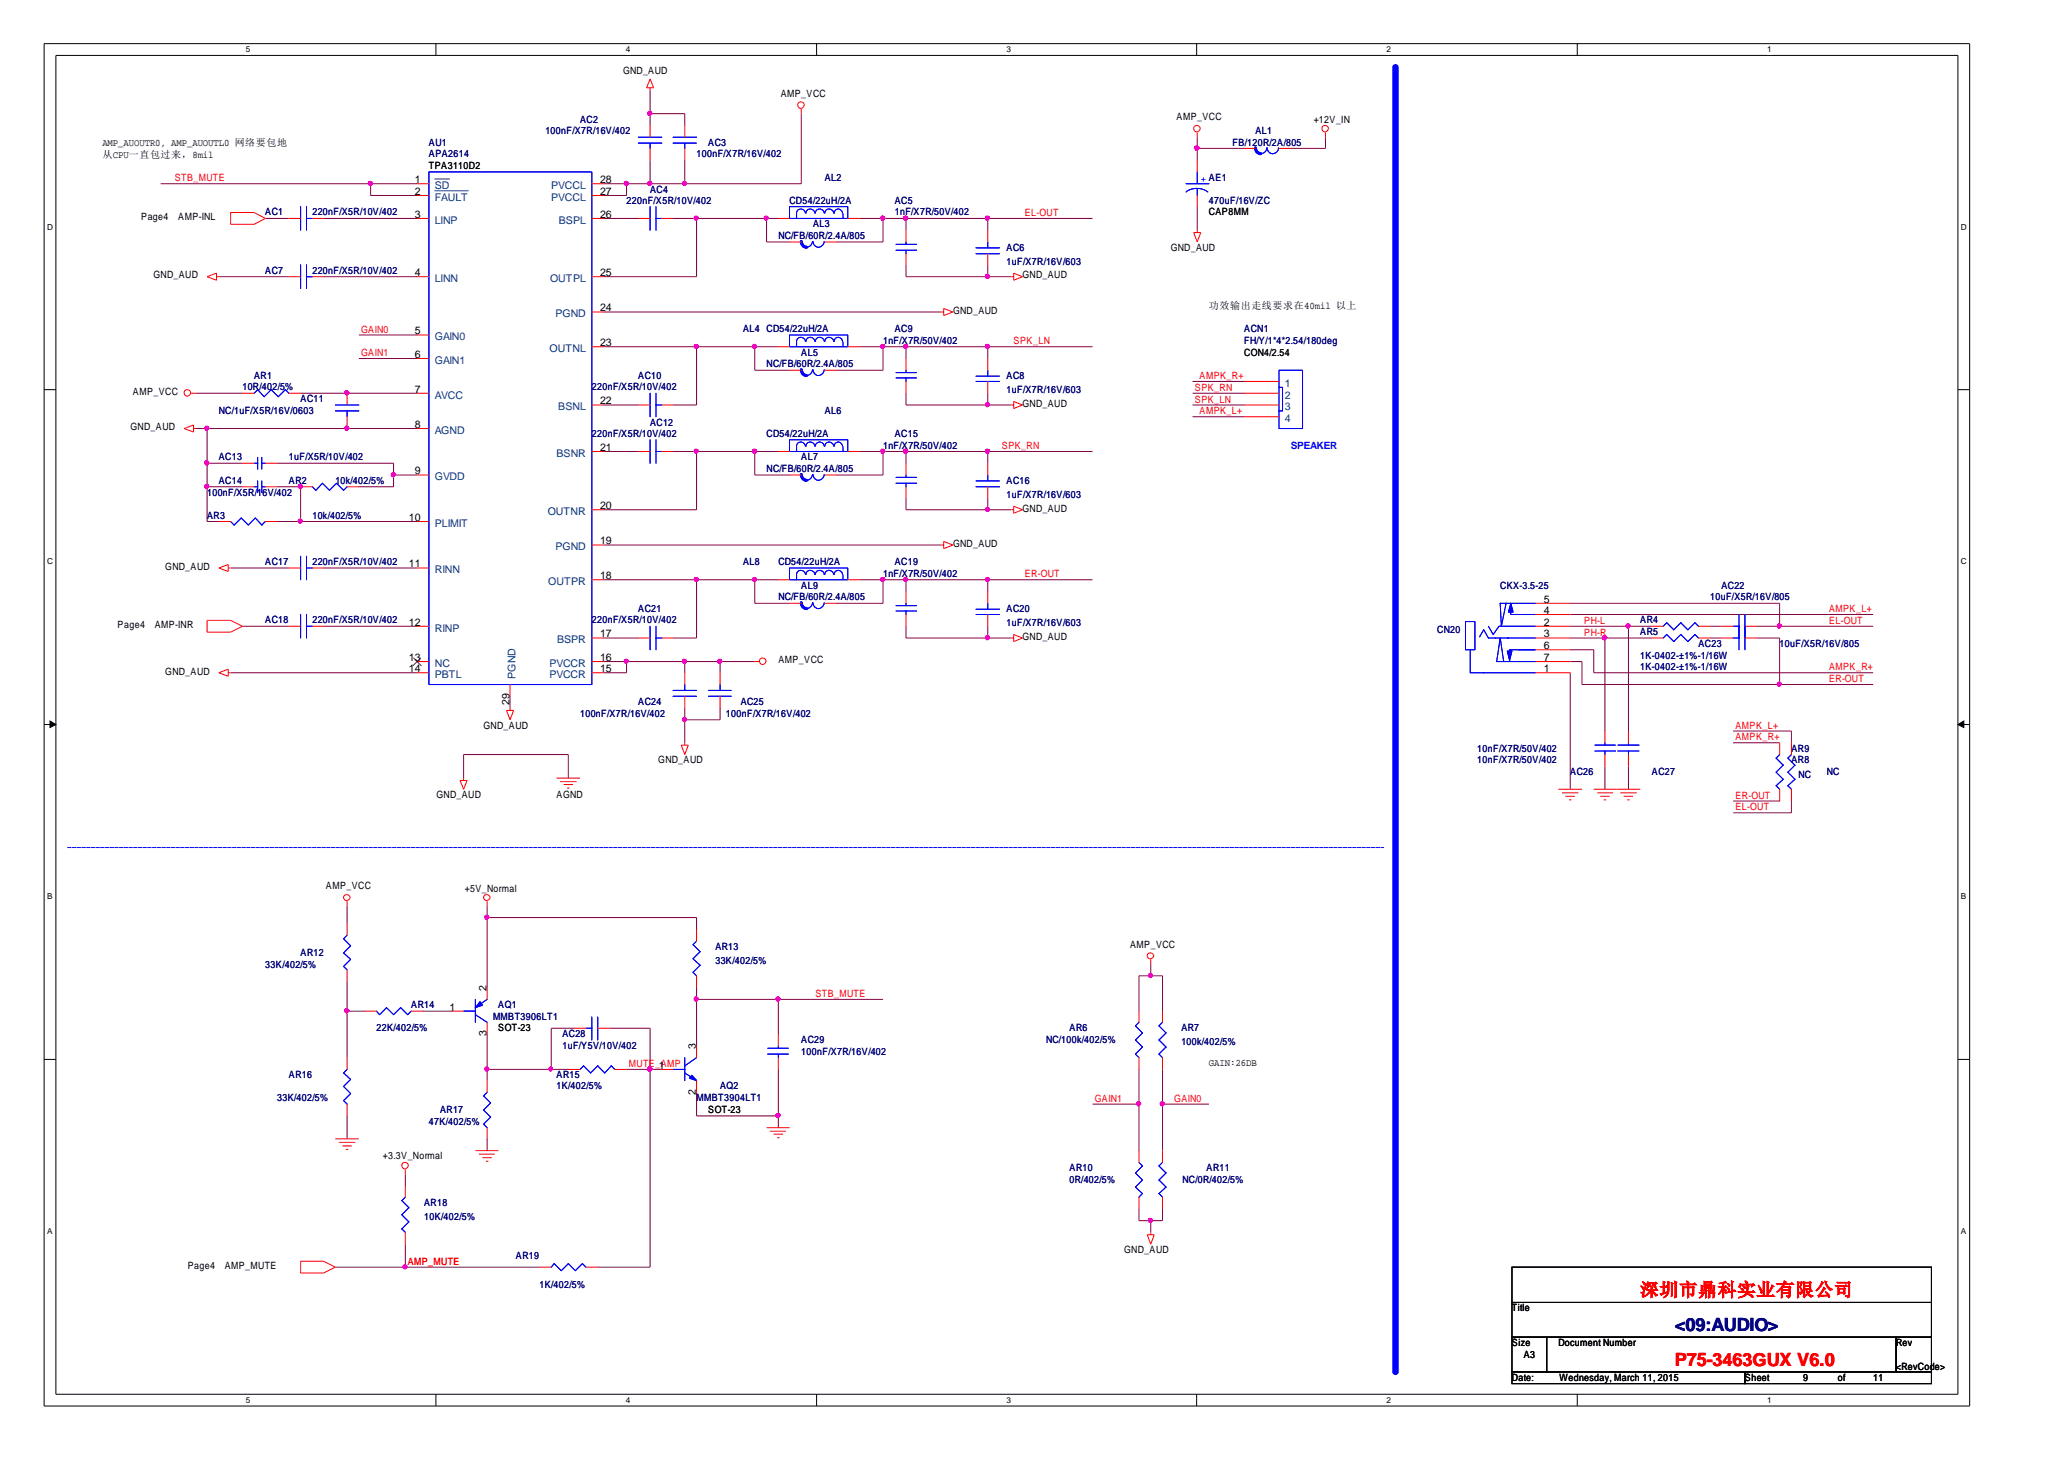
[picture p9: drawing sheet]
<svg xmlns="http://www.w3.org/2000/svg" width="297mm" height="210mm" viewBox="0 0 297 210" stroke-linecap="round" stroke-linejoin="round" font-family="sans-serif">
<path d="M6.3 6.3h277.2v196h-277.2zM8 8h273.8v192.6h-273.8z" fill="none" stroke="#000" stroke-width=".14"/>
<g fill="#fff">
<path d="M35.4 6.4h.6v1.4h-.6z"/>
<path d="M35.4 200.8h.6v1.3h-.6z"/>
</g>
<path d="M62.7 6.3v1.7M62.7 200.6v1.7" fill="none" stroke="#000" stroke-width=".14"/>
<g fill="#fff">
<path d="M90.1 6.4h.6v1.4h-.6z"/>
<path d="M90.1 200.8h.6v1.3h-.6z"/>
</g>
<path d="M117.5 6.3v1.7M117.5 200.6v1.7" fill="none" stroke="#000" stroke-width=".14"/>
<g fill="#fff">
<path d="M144.9 6.4h.6v1.4h-.6z"/>
<path d="M144.9 200.8h.6v1.3h-.6z"/>
</g>
<path d="M172.2 6.3v1.7M172.2 200.6v1.7" fill="none" stroke="#000" stroke-width=".14"/>
<g fill="#fff">
<path d="M199.6 6.4h.6v1.4h-.6z"/>
<path d="M199.6 200.8h.6v1.3h-.6z"/>
</g>
<path d="M227 6.3v1.7M227 200.6v1.7" fill="none" stroke="#000" stroke-width=".14"/>
<g fill="#fff">
<path d="M254.3 6.4h.6v1.4h-.6z"/>
<path d="M254.3 200.8h.6v1.3h-.6z"/>
<path d="M6.8 32h.7v1.4h-.7z"/>
<path d="M282.2 32h.8v1.4h-.8z"/>
<path d="M6.8 80.1h.7v1.4h-.7z"/>
<path d="M282.2 80.1h.8v1.4h-.8z"/>
</g>
<path d="M6.3 56.1h1.7M281.8 56.1h1.7" fill="none" stroke="#000" stroke-width=".14"/>
<g fill="#fff">
<path d="M6.8 128.3h.7v1.3h-.7z"/>
<path d="M282.2 128.3h.8v1.3h-.8z"/>
</g>
<path d="M6.3 104.2h1.7M281.8 104.2h1.7" fill="none" stroke="#000" stroke-width=".14"/>
<g fill="#000" stroke="#000" stroke-width=".14">
<path d="M7.2 103.7l.8 .5-.8 .5z" fill-rule="evenodd"/>
<path d="M281.8 104.2l.8-.5v1z" fill-rule="evenodd"/>
</g>
<g fill="#fff">
<path d="M6.8 176.5h.7v1.3h-.7z"/>
<path d="M282.2 176.5h.8v1.3h-.8z"/>
</g>
<path d="M6.3 152.4h1.7M281.8 152.4h1.7M217.6 182.3h60.4v5.1h-60.4zM217.6 187.4h60.4v5h-60.4zM217.6 192.4h5v5h-5zM217.6 197.4h33.5v1.7h-33.5zM222.6 192.4h50.3v5h-50.3zM251.1 197.4h26.9v1.7h-26.9zM272.9 192.4h5.1v5h-5.1z" fill="none" stroke="#000" stroke-width=".14"/>
<g fill="none" stroke="#800040" stroke-width=".14">
<path d="M93.6 16.4h5v1.6M93.6 13v5M115.3 16.4v10h-28.4M172.3 19.7v3.3M190.8 19.7v1.7h-5M23.1 26.4h36.9M31.5 39.8h10.1M38.2 31.4h3.4M46.6 31.4h13.4M46.6 39.8h13.4M53.3 26.4v1.7h6.7M86.9 31.4h5"/>
<path d="M90.2 26.4v1.7h-3.3M93.6 23v3.4M96.9 31.4h15.1M98.6 23v3.4M100.2 31.4v8.4h-13.3M110.3 31.4v3.4h3.3M123.7 31.4h33.5M127.1 31.4v3.4h-6.7M130.4 38.1v1.7h15.1M130.4 31.4v1.7M142.2 31.4v1.7M142.2 38.1v1.7"/>
<path d="M172.3 29.7v3.4M172.3 21.4h6.8M28.2 56.6h6.7M43.3 56.6h16.7M51.6 48.2h8.4M51.6 51.6h8.4M86.9 58.3h5M86.9 44.9h48.6M86.9 49.9h25.1M100.2 49.9v8.4h-3.3M108.6 49.9v3.4h5M123.7 49.9h33.5"/>
<path d="M127.1 49.9v3.4h-6.7M130.4 56.6v1.7h15.1M130.4 49.9v1.7M142.2 49.9v1.7M142.2 56.6v1.7M171.6 56.6h7.5M171.6 60h7.5M171.6 58.3h7.5M171.6 54.9h7.5M28.2 61.7h31.8M29.8 66.6h5.1M29.8 70h5.1"/>
<path d="M29.8 61.7v13.3h1.7M39.9 66.6h16.7v3.4h-5M39.9 70h3.4v5M39.9 75h20.1M56.6 68.3h3.4M86.9 65h5M86.9 78.4h48.6M96.9 65h15.1M100.2 65v8.3h-13.3M108.6 65v3.3h5M123.7 65h33.5M127.1 65v3.3h-6.7"/>
<path d="M130.4 65v1.6M130.4 71.6v1.7h15.1M142.2 65v1.6M142.2 71.6v1.7M33.2 96.8h26.8M33.2 81.7h8.4M34.9 90.1h6.7M46.6 90.1h13.4M46.6 81.7h13.4M86.9 95.2h21.7M86.9 83.4h25.1M86.9 91.8h5"/>
<path d="M90.2 95.2v1.6h-3.3M98.6 95.2v1.6M100.2 83.4v8.4h-3.3M103.6 95.2v1.6M108.6 83.4v3.4h5M123.7 83.4h33.5M127.1 83.4v3.4h-6.7M130.4 83.4v1.7M130.4 90.1v1.7h15.1M142.2 83.4v1.7M142.2 90.1v1.7M226 90.1h11.7"/>
<path d="M226 95.2h1.7v3.3h41.9M226 93.5h3.4v3.3h40.2M226 91.8h11.7M226 86.8h30.1v3.3M226 88.4h43.6M226 96.8v16.8M231 91.8v13.4M234.4 90.1v15.1M246.1 90.1h1.6M246.1 91.8h1.6M252.8 90.1h16.8M252.8 91.8h3.3v6.7"/>
<path d="M66.7 111.9v-3.3h15.1v3.3M73.4 100.2v1.7M98.6 101.9v5M103.6 101.9v1.7h-5M231 110.3v3.3M234.4 110.3v3.3M249.4 106.9h6.7M249.4 105.2h8.4v1.7M249.4 115.2h6.7M257.8 115.2v1.7h-8.4M50 130.3v2.6M70.1 132h30.1v1.7"/>
<path d="M70.1 130.3v11.8M165.6 138.7v1.7M50 145.5h2.5M50 141.2v11M60.9 145.5h4.1M70.1 148.8v6.7M70.1 153.9h11.7M82.6 147.9h-3.3v6M87.7 147.9h5.9v34.4h-7.6M90.2 153.9h5M100.2 143.8h26.9M100.2 142.1v8.4"/>
<path d="M100.2 157.2v3.3h11.8M112 143.8v5M112 153.9v8.3M157.2 158.8h6.7M163.9 145.5v-5.1h3.4v5.1M163.9 153.9v11.6M167.3 158.8h6.7M167.3 153.9v11.6M50 160.5v3.3M58.3 168.9v1.7M58.3 179v3.3M70.1 163.8v1.7"/>
<path d="M163.9 173.9v1.7h3.4v-1.7M165.6 175.6v1.7M48.3 182.3h29.3"/>
</g>
<g fill="#f0f" stroke="#f0f" stroke-width=".14">
<circle cx="103.6" cy="95.1" r=".31"/>
<circle cx="90.1" cy="95.1" r=".31"/>
<circle cx="98.5" cy="103.5" r=".31"/>
<circle cx="49.9" cy="56.5" r=".31"/>
<circle cx="112" cy="143.7" r=".31"/>
<circle cx="49.9" cy="61.6" r=".31"/>
<circle cx="29.7" cy="61.6" r=".31"/>
<circle cx="165.6" cy="140.3" r=".31"/>
<circle cx="172.2" cy="21.3" r=".31"/>
<circle cx="165.6" cy="175.6" r=".31"/>
<circle cx="163.9" cy="158.8" r=".31"/>
<circle cx="167.2" cy="158.8" r=".31"/>
<circle cx="130.3" cy="31.4" r=".31"/>
<circle cx="127" cy="31.4" r=".31"/>
<circle cx="142.1" cy="31.4" r=".31"/>
<circle cx="110.3" cy="31.4" r=".31"/>
<circle cx="100.2" cy="31.4" r=".31"/>
<circle cx="142.1" cy="39.8" r=".31"/>
<circle cx="142.1" cy="58.2" r=".31"/>
<circle cx="130.3" cy="49.8" r=".31"/>
<circle cx="127" cy="49.8" r=".31"/>
<circle cx="142.1" cy="49.8" r=".31"/>
<circle cx="108.6" cy="49.8" r=".31"/>
<circle cx="100.2" cy="49.8" r=".31"/>
<circle cx="112" cy="160.5" r=".31"/>
<circle cx="93.5" cy="153.8" r=".31"/>
<circle cx="49.9" cy="145.4" r=".31"/>
<circle cx="100.2" cy="143.7" r=".31"/>
<circle cx="79.2" cy="153.8" r=".28"/>
<circle cx="29.7" cy="66.6" r=".31"/>
<circle cx="93.5" cy="26.4" r=".31"/>
<circle cx="130.3" cy="64.9" r=".31"/>
<circle cx="127" cy="64.9" r=".31"/>
<circle cx="142.1" cy="64.9" r=".31"/>
<circle cx="108.6" cy="64.9" r=".31"/>
<circle cx="100.2" cy="64.9" r=".31"/>
<circle cx="142.1" cy="73.3" r=".31"/>
<circle cx="43.2" cy="75" r=".31"/>
<circle cx="56.6" cy="68.3" r=".31"/>
<circle cx="130.3" cy="83.4" r=".31"/>
<circle cx="127" cy="83.4" r=".31"/>
<circle cx="142.1" cy="83.4" r=".31"/>
<circle cx="108.6" cy="83.4" r=".31"/>
<circle cx="100.2" cy="83.4" r=".31"/>
<circle cx="142.1" cy="91.7" r=".31"/>
<circle cx="43.2" cy="70" r=".31"/>
<circle cx="98.5" cy="95.1" r=".31"/>
<circle cx="29.7" cy="70" r=".31"/>
<circle cx="93.5" cy="16.3" r=".31"/>
<circle cx="90.1" cy="26.4" r=".31"/>
<circle cx="98.5" cy="26.4" r=".31"/>
<circle cx="53.3" cy="26.4" r=".31"/>
<circle cx="70.1" cy="132" r=".31"/>
<circle cx="58.3" cy="182.2" r=".31"/>
<circle cx="70.1" cy="153.8" r=".31"/>
<circle cx="256.1" cy="98.4" r=".31"/>
<circle cx="256.1" cy="90" r=".31"/>
<circle cx="230.9" cy="91.7" r=".31"/>
<circle cx="234.3" cy="90" r=".31"/>
</g>
<g fill="none" stroke="#f00" stroke-width=".14">
<path d="M93.6 11.4l.5 1.2h-1.1zM93.6 12.6v.4M93.6 18v1.7M98.6 18v1.7M115.3 15.7v.7M172.3 19.1v.6M190.8 19.1v.6M29.8 39.8l1.4-.5v1zM31.2 39.8h.3M33.2 30.6h3.4l1.6 .8-1.6 .9h-3.4zM41.6 39.8h1.7M41.6 31.4h1.7"/>
<path d="M45 39.8h1.6M45 31.4h1.6M60 39.8h1.7M60 28.1h1.7M60 31.4h1.7M60 26.4h1.7M85.2 39.8h1.7M85.2 28.1h1.7M85.2 31.4h1.7M85.2 26.4h1.7M91.9 31.4h1.7M93.6 21.4v1.6"/>
<path d="M95.2 31.4h1.7M98.6 21.4v1.6M112 31.4h1.6M113.6 34.8h1.7M118.7 34.8h1.7M122 31.4h1.7M130.4 33.1v1.7M130.4 36.5v1.6M142.2 33.1v1.7M142.2 36.5v1.6M145.5 39.8h.4M145.9 39.3l1.3 .5-1.3 .5z"/>
<path d="M171.8 33.5h1l-.5 1.3zM172.3 23v1.7M172.3 28.1v1.6M172.3 33.1v.4M179.1 21.4h1.6M184.1 21.4h1.7M27.5 56.6h.7M34.9 56.6h1.7M41.6 56.6h1.7M50 56.6v1.7M50 60v1.7M60 56.6h1.7"/>
<path d="M60 51.6h1.7M60 48.2h1.7M85.2 44.9h1.7M85.2 58.3h1.7M85.2 49.9h1.7M91.9 58.3h1.7M95.2 58.3h1.7M112 49.9h1.6M113.6 53.3h1.7M118.7 53.3h1.7M122 49.9h1.7M130.4 51.6v1.7"/>
<path d="M130.4 54.9v1.7M135.5 44.9h.3M135.8 44.4l1.4 .5-1.4 .5zM142.2 51.6v1.7M142.2 54.9v1.7M145.5 58.3h.4M145.9 57.8l1.3 .5-1.3 .5zM179.1 56.6h5M179.1 58.3h5M179.1 54.9h5M179.1 60h5M26.5 61.7l1.4-.6v1.1z"/>
<path d="M27.9 61.7h.3M31.5 75h1.7M34.9 70h1.7M34.9 66.6h1.7M38.2 70h1.7M38.2 75h1.7M38.2 66.6h1.7M43.3 70h1.7M50 70h1.6M60 61.7h1.7M60 75h1.7M60 68.3h1.7"/>
<path d="M85.2 73.3h1.7M85.2 78.4h1.7M85.2 65h1.7M91.9 65h1.7M95.2 65h1.7M112 65h1.6M113.6 68.3h1.7M118.7 68.3h1.7M122 65h1.7M130.4 66.6v1.7M130.4 70v1.6M135.5 78.4h.3"/>
<path d="M135.8 77.9l1.4 .5-1.4 .5zM142.2 66.6v1.7M142.2 70v1.6M145.5 73.3h.4M145.9 72.8l1.3 .5-1.3 .5zM29.8 89.3h3.4l1.7 .8-1.7 .8h-3.4zM31.5 81.7l1.4-.5v1zM31.5 96.8l1.4-.5v1zM32.9 81.7h.3M32.9 96.8h.3M41.6 81.7h1.7M41.6 90.1h1.7"/>
<path d="M45 81.7h1.6M45 90.1h1.6M60 81.7h1.7M60 96.8h1.7M60 95.2h1.7M60 90.1h1.7M73.4 98.5v1.7M85.2 96.8h1.7M85.2 91.8h1.7M85.2 95.2h1.7M85.2 83.4h1.7M91.9 91.8h1.7"/>
<path d="M95.2 91.8h1.7M98.6 96.8v1.7M103.6 96.8v1.7M108.6 95.2h.7M112 83.4h1.6M113.6 86.8h1.7M118.7 86.8h1.7M122 83.4h1.7M130.4 85.1v1.7M130.4 88.4v1.7M142.2 85.1v1.7M142.2 88.4v1.7"/>
<path d="M145.5 91.8h.4M145.9 91.3l1.3 .5-1.3 .5zM221 96.8h5M221 91.8h5M221 95.2h5M221 90.1h5M221 86.8h5M221 93.5h5M221 88.4h5M237.7 91.8h1.7M237.7 90.1h1.7M244.4 91.8h1.7"/>
<path d="M244.4 90.1h1.7M247.7 91.8h1.7M247.7 90.1h1.7M251.1 91.8h1.7M251.1 90.1h1.7M66.2 112.3h1l-.5 1.3zM66.7 111.9v.4M72.9 102.2h1l-.5 1.4zM73.4 101.9v.3M80.1 111.9h3.4M80.6 112.5h2.4M81.1 112.9h1.4"/>
<path d="M81.6 113.4h.4M98 107.2h1.1l-.5 1.4zM98.6 100.2v1.7M98.6 106.9v.3M103.6 100.2v1.7M224.3 113.6h3.4M224.8 114.1h2.4M225.3 114.6h1.4M225.8 115.1h.3M229.4 113.6h6.7M229.9 114.1h2.3M230.3 114.6h1.3"/>
<path d="M230.8 115.1h.3M231 105.2v1.7M231 108.6v1.7M233.2 114.1h2.3M233.7 114.6h1.3M234.2 115.1h.3M234.4 105.2v1.7M234.4 108.6v1.7M256.1 106.9v1.7M256.1 113.6v1.6M257.8 106.9v1.7M257.8 113.6v1.6"/>
<path d="M50 129.6v.7M50 132.9v1.6M50 139.5v1.7M70.1 129.6v.7M100.2 133.7v1.7M165.6 138v.7M50 152.2v1.7M50 158.8v1.7M52.5 145.5h1.7M59.2 145.5h1.7M65 145.5h1.7M70.1 142.1v1.7"/>
<path d="M70.1 147.1v1.7M70.1 155.5v1.7M81.8 153.9h1.7M82.6 147.9h1.7M86 147.9h1.7M88.5 153.9h1.7M95.2 153.9h1.7M100.2 140.4v1.7M100.2 150.5v1.7M100.2 155.5v1.7M112 148.8v1.7M112 152.2v1.7"/>
<path d="M163.9 145.5v1.6M163.9 152.2v1.7M167.3 145.5v1.6M167.3 152.2v1.7M48.3 163.8h3.3M48.8 164.4h2.3M49.3 164.9h1.3M49.8 165.4h.3M58.3 168.2v.7M58.3 170.6v1.6M58.3 177.3v1.7M68.4 165.5h3.3"/>
<path d="M68.9 166h2.3M69.4 166.6h1.4M69.9 167.1h.4M70.1 162.2v1.6M110.3 162.2h3.3M110.8 162.7h2.3M111.3 163.2h1.4M111.8 163.7h.4M163.9 165.5v1.7M163.9 172.2v1.7M165.1 177.6h1l-.5 1.4zM165.6 177.3v.3"/>
<path d="M167.3 165.5v1.7M167.3 172.2v1.7M43.3 181.5h3.3l1.7 .8-1.7 .8h-3.3zM77.6 182.3h1.7M84.3 182.3h1.7"/>
<circle cx="115.3" cy="15.1" r=".48"/>
<circle cx="172.2" cy="18.5" r=".48"/>
<circle cx="190.7" cy="18.5" r=".48"/>
<circle cx="27" cy="56.5" r=".48"/>
<circle cx="109.8" cy="95.1" r=".48"/>
<circle cx="49.9" cy="129.1" r=".45"/>
<circle cx="70.1" cy="129.1" r=".45"/>
<circle cx="165.6" cy="137.5" r=".45"/>
<circle cx="58.3" cy="167.7" r=".48"/>
</g>
<path d="M200.8 9.7v187.7" fill="none" stroke="#00f" stroke-width=".93"/>
<path d="M9.7 121.9h189.4" fill="none" stroke="#00f" stroke-width=".14" stroke-dasharray=".5 .2"/>
<g fill="none" stroke="#00f" stroke-width=".14">
<path d="M91.9 19.7h3.3M96.9 19.7h3.3M43.3 29.7v3.4M43.3 38.1v3.4M44.1 29.7v3.4M44.1 38.1v3.4M44.1 39.8h.9M44.1 31.4h.9M61.7 24.7h23.5v73.8h-23.5zM91.9 20.6h3.3M93.6 20.6v.8M93.6 29.7v3.4"/>
<path d="M94.4 29.7v3.4M94.4 31.4h.8M96.9 20.6h3.3M98.6 20.6v.8M113.6 29.7h8.4v1.7h-8.4zM114.6 30.7a.64 .64 0 0 1 .7-.6 .64 .64 0 0 1 .6 .6M114.6 30.7v.7M116 30.7a.64 .64 0 0 1 .6-.6 .64 .64 0 0 1 .7 .6M116.9 34.7a.91 .91 0 0 1-.8 .9M117 34.7a.81 .81 0 0 0 .8 .9 .81 .81 0 0 0 .8-.9M117.3 30.7a.64 .64 0 0 1 .7-.6 .64 .64 0 0 1 .6 .6M118.7 30.7a.64 .64 0 0 1 .6-.6 .64 .64 0 0 1 .7 .6"/>
<path d="M120.1 30.7a.59 .59 0 0 1 .5-.6 .59 .59 0 0 1 .6 .6M121.3 30.7v.7M128.9 36h3M128.9 35.2h3M130.4 34.8v.4M130.4 36v.5M140.5 36.5h3.3M140.5 35.7h3.3M142.2 34.8v.9M170.7 27.6a2.67 2.67 0 0 1 3.1 0M170.7 26.4h3.3M172.3 24.7v1.7"/>
<path d="M172.3 27.1v1M182.3 21.3a.8 .8 0 0 1-.9 .8M182.4 21.3a.81 .81 0 0 0 .8 .8 .81 .81 0 0 0 .8-.8M36.6 56.6l.5-.5 .9 1 1-1 1 1 1.1-1 .5 .5M48.3 58.3h3.3M48.3 59.1h3.3M50 59.1v.9M93.6 56.6v3.4M94.4 58.3h.8M94.4 56.6v3.4M113.6 48.2h8.4v1.7h-8.4zM114.6 49.1a.64 .64 0 0 1 .7-.6 .64 .64 0 0 1 .6 .6"/>
<path d="M114.6 49.2v.7M116 49.1a.64 .64 0 0 1 .6-.6 .64 .64 0 0 1 .7 .6M116.9 53.2a.91 .91 0 0 1-.8 .8M117 53.2a.81 .81 0 0 0 .8 .8 .81 .81 0 0 0 .8-.8M117.3 49.1a.64 .64 0 0 1 .7-.6 .64 .64 0 0 1 .6 .6M118.7 49.1a.64 .64 0 0 1 .6-.6 .64 .64 0 0 1 .7 .6M120.1 49.1a.59 .59 0 0 1 .5-.6 .59 .59 0 0 1 .6 .6M121.3 49.2v.7M128.9 54.4h3M128.9 53.6h3M130.4 53.3v.3M130.4 54.4v.5"/>
<path d="M140.5 54.9h3.3M140.5 54.1h3.3M142.2 53.3v.8M184.1 53.3h3.4v8.4h-3.4zM184.1 55.7h.5v3.4h-.5M33.2 75l.5 .5 1-1 1 1 1-1 1 1 .5-.5M36.6 70h.5M36.6 66.6h.5M37.1 65.8v1.7M37.1 69.2v1.7M37.7 65.8v1.7M37.7 69.2v1.7"/>
<path d="M37.7 70h.5M37.7 66.6h.5M45 70l.5 .5 .9-1 1 1 1-1 1 1 .6-.5M93.6 63.3v3.3M94.4 63.3v3.3M94.4 65h.8M113.6 63.3h8.4v1.7h-8.4zM114.6 64.2a.64 .64 0 0 1 .7-.6 .64 .64 0 0 1 .6 .6M114.6 64.3v.7M116 64.2a.64 .64 0 0 1 .6-.6 .64 .64 0 0 1 .7 .6M116.9 68.3a.91 .91 0 0 1-.8 .8M117 68.3a.81 .81 0 0 0 .8 .8 .81 .81 0 0 0 .8-.8"/>
<path d="M117.3 64.2a.64 .64 0 0 1 .7-.6 .64 .64 0 0 1 .6 .6M118.7 64.2a.64 .64 0 0 1 .6-.6 .64 .64 0 0 1 .7 .6M120.1 64.2a.59 .59 0 0 1 .6-.6 .59 .59 0 0 1 .5 .6M121.3 64.3v.7M128.9 69.5h3M128.9 68.7h3M130.4 68.3v.4M130.4 69.5v.5M140.5 70h3.3M140.5 69.2h3.3M142.2 68.3v.9M43.3 80v3.4"/>
<path d="M43.3 88.4v3.4M44.1 80v3.4M44.1 88.4v3.4M44.1 90.1h.9M44.1 81.7h.9M93.6 90.1v3.4M94.4 90.1v3.4M94.4 91.8h.8M96.9 99.3h3.3M98.6 98.5v.8M101.9 99.3h3.3M103.6 98.5v.8"/>
<path d="M113.6 81.7h8.4v1.7h-8.4zM114.6 82.6a.64 .64 0 0 1 .7-.5 .64 .64 0 0 1 .6 .5M114.6 82.7v.7M116 82.6a.64 .64 0 0 1 .6-.5 .64 .64 0 0 1 .7 .5M116.9 86.7a.91 .91 0 0 1-.8 .9M117 86.7a.81 .81 0 0 0 .8 .9 .81 .81 0 0 0 .8-.9M117.3 82.6a.64 .64 0 0 1 .7-.5 .64 .64 0 0 1 .6 .5M118.7 82.6a.64 .64 0 0 1 .6-.5 .64 .64 0 0 1 .7 .5M120.1 82.6a.59 .59 0 0 1 .6-.5 .59 .59 0 0 1 .5 .5M121.3 82.7v.7M128.9 87.9h3M128.9 87.1h3"/>
<path d="M130.4 86.8v.3M130.4 87.9v.5M140.5 88.4h3.3M140.5 87.6h3.3M142.2 86.8v.8M210.9 89.4h1.4v4.1h-1.4zM211.6 93.5v3.3h1.9M212.9 91.6l.6-1 .7 1.2h6.8M213.4 96.8h7.6M214.2 90.1l.7 1.2 .8-1.2h5.3M216.4 95.2l-.5-3.4-.5 3.4h5.6M216.7 86.8l-.6 3.3-.2-3.3h5.1"/>
<path d="M217.4 88.1v.3h3.6M221 93.5h-3.7v.2M239.4 90.1l.5-.5 1 1 1-1 1 1 1-1 .5 .5M239.4 91.8l.5-.5 1 1 1-1 1 1 1-1 .5 .5M249.4 91.8h.9M249.4 90.1h.9M250.3 88.4v5.1M251.1 88.4v5.1M96.9 100.2h3.3M101.9 100.2h3.3M229.5 108h3M229.5 107.2h3"/>
<path d="M231 106.9v.3M231 108v.6M232.8 108h3.1M232.8 107.2h3.1M234.4 106.9v.3M234.4 108v.6M256.1 108.6l-.5 .5 1 1-1 1 1 1-1 .9 .5 .6M257.8 108.6l-.5 .5 1 1-1 1 1 1-1 .9 .5 .6M50 134.5l-.6 .6 1.1 1-1.1 1 1.1 .9-1.1 1 .6 .5M100.2 135.4l-.5 .5 1.1 1-1.1 1 1.1 1-1.1 1 .5 .5M50 153.9l-.6 .5 1.1 .9-1.1 1 1.1 1-1.1 1 .6 .5M54.2 145.5l.4 .5 1-1 1 1 1.1-1 1 1 .5-.5"/>
<path d="M66.7 145.5h1.7M68.4 146l1.7 1.1M68.4 143.8v3.3M70.1 157.2l-.5 .5 1 1-1 1 1 1-1 1 .5 .5M70.1 143.8l-1.7 1.2M83.5 153.9l.5-.6 1 1.1 1-1.1 1 1.1 1-1.1 .5 .6M84.3 147.9h.9M85.2 146.3v3.3M86 146.3v3.3M96.9 153.9h1.7M98.6 152.2v3.3M98.6 154.4l1.6 1.1"/>
<path d="M100.2 152.2l-1.6 1.1M110.5 151.7h3M110.5 150.8h3M112 150.5v.3M112 151.7v.5M163.9 147.1l-.5 .5 1 1-1 1 1 1-1 1.1 .5 .5M167.3 147.1l-.5 .5 1 1-1 1 1 1-1 1.1 .5 .5M58.3 172.2l-.5 .5 1 1.1-1 1 1 1-1 1 .5 .5M163.9 167.2l.5 .5-1 1.1 1 1-1 1 1 .9-.5 .5M167.3 167.2l-.5 .5 1 1.1-1 1 1 1-1 .9 .5 .5M79.3 182.3l.5-.5 1 1 1-1 1 1 1-1 .5 .5"/>
</g>
<path d="M62.6 27.4h4.8M62.6 25.8h2.1" fill="none" stroke="#004080" stroke-width=".14"/>
<path d="M59.5 94.7l1.1 1.1M60.5 94.7l-1.1 1.1" fill="none" stroke="#804000" stroke-width=".14"/>
<g fill="#00f" stroke="#00f" stroke-width=".14">
<path d="M69.1 144.1l.3 .5-1 .4z" fill-rule="evenodd"/>
<path d="M69.1 144.1l.3 .5-1 .4z" fill-rule="evenodd"/>
<path d="M216.9 93.7h.7l-.3 1.3z" fill-rule="evenodd"/>
<path d="M217.4 86.8l.4 1.3h-.7z" fill-rule="evenodd"/>
<path d="M216.9 93.7h.7l-.3 1.3z" fill-rule="evenodd"/>
<path d="M217.4 86.8l.4 1.3h-.7z" fill-rule="evenodd"/>
<path d="M99.6 154.7l.6 .8-1-.4z" fill-rule="evenodd"/>
<path d="M99.6 154.7l.6 .8-1-.4z" fill-rule="evenodd"/>
</g>
<path d="M115.3 34.7a.84 .84 0 0 0 .8 .9M180.7 21.3a.81 .81 0 0 0 .7 .8M115.3 53.2a.84 .84 0 0 0 .8 .8M115.3 68.3a.84 .84 0 0 0 .8 .8M115.3 86.7a.84 .84 0 0 0 .8 .9" fill="none" stroke="#00f" stroke-width=".42"/>
<g font-size="2.6" fill="#f00">
<text x="236.1" y="186.5">深圳市鼎科实业有限公司</text>
<text x="241" y="196.5">P75-3463GUX V6.0</text>
</g>
<text font-size="2.6" fill="#000080" x="241" y="191.4">&lt;09:AUDIO&gt;</text>
<g font-size="1.5">
<text x="59.7" y="28">2</text>
<text x="59.7" y="26.3">1</text>
<text x="86.4" y="26.3">28</text>
<text x="86.4" y="28">27</text>
<text x="59.7" y="31.3">3</text>
<text x="86.4" y="31.3">26</text>
<text x="59.7" y="39.7">4</text>
<text x="86.4" y="39.7">25</text>
<text x="86.4" y="44.8">24</text>
<text x="59.7" y="51.5">6</text>
<text x="59.7" y="48.1">5</text>
<text x="86.4" y="49.8">23</text>
<text x="59.7" y="56.5">7</text>
<text x="86.4" y="58.2">22</text>
<text x="59.7" y="61.6">8</text>
<text x="86.4" y="64.9">21</text>
<text x="59.7" y="68.3">9</text>
<text x="58.8" y="74.9">10</text>
<text x="86.4" y="73.3">20</text>
<text x="58.8" y="81.6">11</text>
<text x="86.4" y="83.3">18</text>
<text x="86.4" y="78.3">19</text>
<text x="222.2" y="88.3">4</text>
<text x="222.2" y="86.7">5</text>
<text x="58.8" y="90">12</text>
<text x="58.8" y="95.1">13</text>
<text x="86.4" y="91.7">17</text>
<text x="86.4" y="95.1">16</text>
<text x="222.2" y="90">2</text>
<text x="222.2" y="95.1">7</text>
<text x="222.2" y="91.7">3</text>
<text x="222.2" y="93.4">6</text>
<text x="58.8" y="96.7">14</text>
<text x="73.3" y="101.4" transform="rotate(-90 73.3 101.4)">29</text>
<text x="86.4" y="96.7">15</text>
<text x="222.2" y="96.7">1</text>
<text x="70" y="142.6" transform="rotate(-90 70 142.6)">2</text>
<text x="64.7" y="145.4">1</text>
<text x="70" y="149.1" transform="rotate(-90 70 149.1)">3</text>
<text x="100.2" y="151" transform="rotate(-90 100.2 151)">3</text>
<text x="100.2" y="157.5" transform="rotate(-90 100.2 157.5)">2</text>
</g>
<g font-size="1.5" fill="#004080">
<text x="62.6" y="28.9">FAULT</text>
<text x="62.6" y="27.2">SD</text>
<text x="79.3" y="27.2">PVCCL</text>
<text x="79.3" y="28.9">PVCCL</text>
<text x="62.6" y="32.2">LINP</text>
<text x="80.4" y="32.2">BSPL</text>
<text x="62.6" y="40.6">LINN</text>
<text x="79.2" y="40.6">OUTPL</text>
<text x="79.9" y="45.6">PGND</text>
<text x="62.6" y="52.3">GAIN1</text>
<text x="62.6" y="49">GAIN0</text>
<text x="79.1" y="50.6">OUTNL</text>
<text x="62.6" y="57.3">AVCC</text>
<text x="80.3" y="59">BSNL</text>
<text x="184.9" y="55.6">1</text>
<text x="184.9" y="57.3">2</text>
<text x="184.9" y="59">3</text>
<text x="62.6" y="62.4">AGND</text>
<text x="80.1" y="65.7">BSNR</text>
<text x="184.9" y="60.7">4</text>
<text x="62.6" y="69.1">GVDD</text>
<text x="62.6" y="75.8">PLIMIT</text>
<text x="78.8" y="74.1">OUTNR</text>
<text x="62.6" y="82.5">RINN</text>
<text x="79.9" y="79.2">PGND</text>
<text x="78.9" y="84.2">OUTPR</text>
<text x="62.6" y="90.9">RINP</text>
<text x="62.6" y="95.9">NC</text>
<text x="79.1" y="95.9">PVCCR</text>
<text x="80.2" y="92.6">BSPR</text>
<text x="62.6" y="97.6">PBTL</text>
<text x="74.2" y="97.6" transform="rotate(-90 74.2 97.6)">PGND</text>
<text x="79.1" y="97.6">PVCCR</text>
</g>
<g font-size="1.4">
<text x="89.7" y="10.6">GND_AUD</text>
<text x="112.4" y="13.9">AMP_VCC</text>
<text x="169.3" y="17.3">AMP_VCC</text>
<text x="189.1" y="17.6">+12V_IN</text>
<text x="14.7" y="21">AMP_AUOUTR0, AMP_AUOUTL0 网络要包地</text>
<text x="14.7" y="22.7">从CPU一直包过来，8mil</text>
<text x="61.7" y="24.3">TPA3110D2</text>
<text x="20.3" y="31.7">Page4</text>
<text x="25.7" y="31.7">AMP-INL</text>
<text x="174" y="31">CAP8MM</text>
<text x="22.1" y="40.1">GND_AUD</text>
<text x="147.2" y="40.1">GND_AUD</text>
<text x="168.5" y="36.1">GND_AUD</text>
<text x="137.2" y="45.1">GND_AUD</text>
<text x="174" y="44.5">功效输出走线要求在40mil 以上</text>
<text x="179.1" y="51.2">CON4/2.54</text>
<text x="19.1" y="56.8">AMP_VCC</text>
<text x="147.2" y="58.5">GND_AUD</text>
<text x="18.8" y="61.9">GND_AUD</text>
<text x="147.2" y="73.6">GND_AUD</text>
<text x="23.8" y="82">GND_AUD</text>
<text x="137.2" y="78.7">GND_AUD</text>
<text x="16.9" y="90.4">Page4</text>
<text x="22.3" y="90.4">AMP-INR</text>
<text x="112" y="95.4">AMP_VCC</text>
<text x="147.2" y="92">GND_AUD</text>
<text x="23.8" y="97.1">GND_AUD</text>
<text x="69.6" y="104.8">GND_AUD</text>
<text x="94.7" y="109.8">GND_AUD</text>
<text x="62.8" y="114.8">GND_AUD</text>
<text x="80.1" y="114.8">AGND</text>
<text x="46.9" y="127.9">AMP_VCC</text>
<text x="66.9" y="128.3">+5V_Normal</text>
<text x="162.6" y="136.3">AMP_VCC</text>
<text x="71.7" y="148.4">SOT-23</text>
<text x="174" y="153.4">GAIN:26DB</text>
<text x="101.9" y="160.1">SOT-23</text>
<text x="55.1" y="166.8">+3.3V_Normal</text>
<text x="27" y="182.6">Page4</text>
<text x="32.3" y="182.6">AMP_MUTE</text>
<text x="161.8" y="180.3">GND_AUD</text>
<text x="217.6" y="188.7">Title</text>
<text x="217.6" y="193.6">Size</text>
<text x="219.3" y="195.3">A3</text>
<text x="224.3" y="193.6">Document Number</text>
<text x="272.9" y="193.6">Rev</text>
<text x="272.9" y="197">&lt;RevCode&gt;</text>
<text x="217.6" y="198.6">Date:</text>
<text x="224.5" y="198.6">Wednesday, March 11, 2015</text>
<text x="251.1" y="198.6">Sheet</text>
<text x="259.5" y="198.6">9</text>
<text x="264.5" y="198.6">of</text>
<text x="269.6" y="198.6">11</text>
</g>
<g font-size="1.4" fill="#000080">
<text x="83.5" y="17.6">AC2</text>
<text x="61.7" y="21">AU1</text>
<text x="61.7" y="22.6">APA2614</text>
<text x="78.5" y="19.3">100nF/X7R/16V/402</text>
<text x="100.2" y="22.6">100nF/X7R/16V/402</text>
<text x="101.9" y="21">AC3</text>
<text x="177.4" y="21">FB/120R/2A/805</text>
<text x="180.7" y="19.3">AL1</text>
<text x="90.2" y="29.4">220nF/X5R/10V/402</text>
<text x="93.6" y="27.7">AC4</text>
<text x="113.6" y="29.4">CD54/22uH/2A</text>
<text x="118.7" y="26">AL2</text>
<text x="128.8" y="29.4">AC5</text>
<text x="174" y="29.4">470uF/16V/ZC</text>
<text x="38.2" y="31">AC1</text>
<text x="45" y="31">220nF/X5R/10V/402</text>
<text x="112" y="34.4">NC/FB/60R/2.4A/805</text>
<text x="117" y="32.7">AL3</text>
<text x="128.8" y="31">1nF/X7R/50V/402</text>
<text x="38.2" y="39.4">AC7</text>
<text x="45" y="39.4">220nF/X5R/10V/402</text>
<text x="144.9" y="36.1">AC6</text>
<text x="144.9" y="38.1">1uF/X7R/16V/603</text>
<text x="106.9" y="47.8">AL4 CD54/22uH/2A</text>
<text x="128.8" y="47.8">AC9</text>
<text x="179.1" y="47.8">ACN1</text>
<text x="110.3" y="52.8">NC/FB/60R/2.4A/805</text>
<text x="115.3" y="51.2">AL5</text>
<text x="127.1" y="49.5">1nF/X7R/50V/402</text>
<text x="179.1" y="49.5">FH/Y/1*4*2.54/180deg</text>
<text x="31.5" y="59.5">NC/1uF/X5R/16V/0603</text>
<text x="34.9" y="56.1">10R/402/5%</text>
<text x="36.6" y="54.5">AR1</text>
<text x="43.3" y="57.8">AC11</text>
<text x="85.2" y="56.1">220nF/X5R/10V/402</text>
<text x="91.9" y="54.5">AC10</text>
<text x="118.7" y="59.5">AL6</text>
<text x="144.9" y="54.5">AC8</text>
<text x="144.9" y="56.5">1uF/X7R/16V/603</text>
<text x="85.2" y="62.9">220nF/X5R/10V/402</text>
<text x="93.6" y="61.2">AC12</text>
<text x="110.3" y="62.9">CD54/22uH/2A</text>
<text x="127.1" y="64.5">1nF/X7R/50V/402</text>
<text x="128.8" y="62.9">AC15</text>
<text x="29.8" y="71.3">100nF/X5R/16V/402</text>
<text x="31.5" y="69.6">AC14</text>
<text x="31.5" y="66.2">AC13</text>
<text x="41.6" y="69.6">AR2</text>
<text x="41.6" y="66.2">1uF/X5R/10V/402</text>
<text x="48.3" y="69.6">10k/402/5%</text>
<text x="110.3" y="67.9">NC/FB/60R/2.4A/805</text>
<text x="115.3" y="66.2">AL7</text>
<text x="144.9" y="69.6">AC16</text>
<text x="144.9" y="71.6">1uF/X7R/16V/603</text>
<text x="29.8" y="74.6">AR3</text>
<text x="45" y="74.6">10k/402/5%</text>
<text x="38.2" y="81.3">AC17</text>
<text x="45" y="81.3">220nF/X5R/10V/402</text>
<text x="106.9" y="81.3">AL8</text>
<text x="112" y="81.3">CD54/22uH/2A</text>
<text x="127.1" y="83">1nF/X7R/50V/402</text>
<text x="128.8" y="81.3">AC19</text>
<text x="38.2" y="89.7">AC18</text>
<text x="45" y="89.7">220nF/X5R/10V/402</text>
<text x="85.2" y="89.7">220nF/X5R/10V/402</text>
<text x="91.9" y="88.1">AC21</text>
<text x="112" y="86.4">NC/FB/60R/2.4A/805</text>
<text x="115.3" y="84.7">AL9</text>
<text x="144.9" y="88.1">AC20</text>
<text x="215.9" y="84.7">CKX-3.5-25</text>
<text x="236.1" y="89.7">AR4</text>
<text x="246.1" y="86.4">10uF/X5R/16V/805</text>
<text x="247.7" y="84.7">AC22</text>
<text x="144.9" y="90">1uF/X7R/16V/603</text>
<text x="206.8" y="91">CN20</text>
<text x="236.1" y="94.8">1K-0402-±1%-1/16W</text>
<text x="236.1" y="91.4">AR5</text>
<text x="244.4" y="93.1">AC23</text>
<text x="256.1" y="93.1">10uF/X5R/16V/805</text>
<text x="91.9" y="101.4">AC24</text>
<text x="106.6" y="101.4">AC25</text>
<text x="236.1" y="96.4">1K-0402-±1%-1/16W</text>
<text x="83.5" y="103.1">100nF/X7R/16V/402</text>
<text x="104.5" y="103.1">100nF/X7R/16V/402</text>
<text x="212.6" y="108.1">10nF/X7R/50V/402</text>
<text x="212.6" y="109.8">10nF/X7R/50V/402</text>
<text x="226" y="111.5">AC26</text>
<text x="237.7" y="111.5">AC27</text>
<text x="257.8" y="108.1">AR9</text>
<text x="257.8" y="109.8">AR8</text>
<text x="258.8" y="111.9">NC</text>
<text x="262.9" y="111.5">NC</text>
<text x="43.3" y="137.5">AR12</text>
<text x="103" y="136.7">AR13</text>
<text x="38.2" y="139.2">33K/402/5%</text>
<text x="103" y="138.7">33K/402/5%</text>
<text x="54.2" y="148.4">22K/402/5%</text>
<text x="59.2" y="145">AR14</text>
<text x="71" y="146.7">MMBT3906LT1</text>
<text x="71.7" y="145">AQ1</text>
<text x="80.9" y="149.2">AC28</text>
<text x="153.9" y="148.4">AR6</text>
<text x="170" y="148.4">AR7</text>
<text x="41.6" y="155.1">AR16</text>
<text x="80.1" y="155.1">AR15</text>
<text x="80.9" y="150.9">1uF/Y5V/10V/402</text>
<text x="115.3" y="150">AC29</text>
<text x="115.3" y="151.7">100nF/X7R/16V/402</text>
<text x="150.5" y="150">NC/100k/402/5%</text>
<text x="170" y="150.4">100k/402/5%</text>
<text x="39.9" y="158.4">33K/402/5%</text>
<text x="61.7" y="161.8">47K/402/5%</text>
<text x="63.3" y="160.1">AR17</text>
<text x="80.1" y="156.7">1K/402/5%</text>
<text x="100.2" y="158.4">MMBT3904LT1</text>
<text x="103.6" y="156.7">AQ2</text>
<text x="61" y="173.5">AR18</text>
<text x="153.9" y="168.5">AR10</text>
<text x="153.9" y="170.2">0R/402/5%</text>
<text x="170.2" y="170.2">NC/0R/402/5%</text>
<text x="173.7" y="168.5">AR11</text>
<text x="61" y="175.5">10K/402/5%</text>
<text x="74.3" y="181.1">AR19</text>
<text x="77.6" y="185.3">1K/402/5%</text>
</g>
<g font-size="1.4" fill="#f00">
<text x="25.1" y="26.1">STB_MUTE</text>
<text x="147.5" y="31.1">EL-OUT</text>
<text x="52" y="47.9">GAIN0</text>
<text x="52" y="51.2">GAIN1</text>
<text x="145.9" y="49.5">SPK_LN</text>
<text x="172" y="56.2">SPK_RN</text>
<text x="172" y="57.9">SPK_LN</text>
<text x="172.6" y="59.6">AMPK_L+</text>
<text x="172.6" y="54.5">AMPK_R+</text>
<text x="144.2" y="64.6">SPK_RN</text>
<text x="147.5" y="83.1">ER-OUT</text>
<text x="228" y="89.8">PH-L</text>
<text x="263.2" y="88.1">AMPK_L+</text>
<text x="263.2" y="89.8">EL-OUT</text>
<text x="228" y="91.5">PH-R</text>
<text x="263.2" y="96.4">AMPK_R+</text>
<text x="263.2" y="98.1">ER-OUT</text>
<text x="249.8" y="106.5">AMPK_R+</text>
<text x="249.8" y="104.8">AMPK_L+</text>
<text x="249.8" y="114.9">ER-OUT</text>
<text x="249.8" y="116.6">EL-OUT</text>
<text x="117.3" y="143.4">STB_MUTE</text>
<text x="90.5" y="153.5">MUTE_1AMP</text>
<text x="157.6" y="158.5">GAIN1</text>
<text x="169" y="158.5">GAIN0</text>
<text x="58.7" y="182">AMP_MUTE</text>
</g>
<g font-size="1.4" fill="#00f">
<text x="172.8" y="26.2">+ AE1</text>
<text x="185.8" y="64.5">SPEAKER</text>
</g>
<g font-size="1.2">
<text x="35.4" y="7.5">5</text>
<text x="90.1" y="7.5">4</text>
<text x="144.9" y="7.5">3</text>
<text x="199.6" y="7.5">2</text>
<text x="254.3" y="7.5">1</text>
<text x="6.8" y="33.1">D</text>
<text x="282.2" y="33.1">D</text>
<text x="6.8" y="81.2">C</text>
<text x="282.2" y="81.2">C</text>
<text x="6.8" y="129.4">B</text>
<text x="282.2" y="129.4">B</text>
<text x="6.8" y="177.6">A</text>
<text x="282.2" y="177.6">A</text>
<text x="35.4" y="201.9">5</text>
<text x="90.1" y="201.9">4</text>
<text x="144.9" y="201.9">3</text>
<text x="199.6" y="201.9">2</text>
<text x="254.3" y="201.9">1</text>
</g>
</svg>
